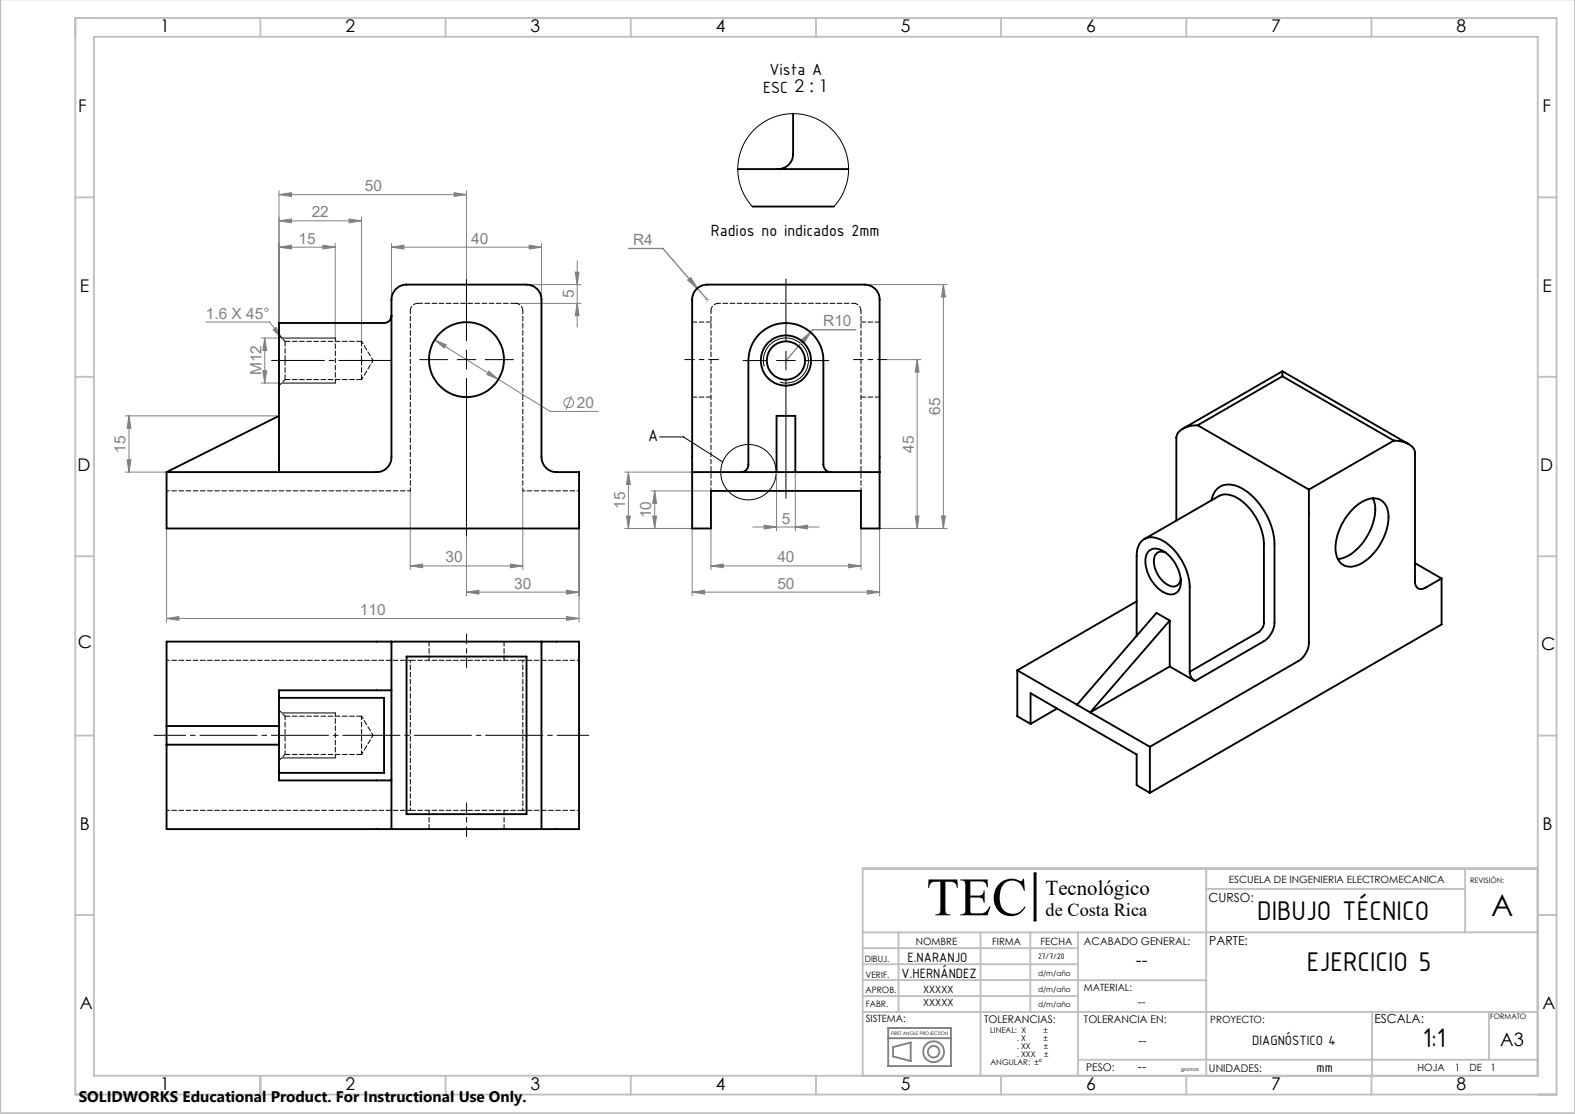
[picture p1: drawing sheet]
<svg xmlns="http://www.w3.org/2000/svg" width="420mm" height="297mm" viewBox="0 0 420 297" stroke-linecap="round" stroke-linejoin="round" font-family="sans-serif">
<g fill="none" stroke="#c0c0c0" stroke-width=".5">
<path d="M.1 -.1v296.9h419.9M20.1 4.8h395v287h-395zM25 9.8h385.1v277h-385.1zM69.4 4.8v5M118.8 4.8v5M168.2 4.8v5M217.6 4.8v5M266.9 4.8v5M316.3 4.8v5M365.7 4.8v5M20.1 52.6h4.9M410.1 52.6h5"/>
<path d="M20.1 100.5h4.9M74.4 110.9v15M410.1 100.5h5M20.1 148.3h4.9M410.1 148.3h5M20.1 196.1h4.9M410.1 196.1h5M321.6 237h69.1M321.7 231.6v55.2M390.7 231.6v17M410.1 231.6h-180.1v55.2M20.1 243.9h4.9"/>
<path d="M230 257.1h57.5M230 252.8h57.5M239.6 248.6v21.2M261.5 248.6v38.3M274.7 248.6v21.2M287.5 248.6v38.2M410.1 248.6h-180.1M410.1 243.9h5M230 261.3h57.5M230 265.6h57.5M230 269.8h180.1M287.5 261.3h34.2"/>
<path d="M365.9 269.8v17M397.1 269.8v12.7M69.4 286.8v5M118.8 286.8v5M168.2 286.8v5M217.6 286.8v5M266.9 286.8v5M287.5 282.5h122.6M316.3 286.8v5M365.7 286.8v5"/>
</g>
<path d="M275.8 232.8v12.6" fill="none" stroke="#00f" stroke-width=".27"/>
<path d="M275.8 232.8h.4v12.6h-.4z" fill="none" stroke="#00f" stroke-width=".5"/>
<path d="M276 232.8v12.6" fill="none" stroke="#000" stroke-width=".39"/>
<g fill="none" stroke="#808080" stroke-width=".27">
<path d="M74.4 58.9l3.3-.5v1zM74.4 58.9h22M74.4 51.9l3.3-.5v1zM74.4 50.9v35.2M74.4 51.9h50M93.1 58.4l3.3 .5-3.3 .5zM96.4 57.9v33.1M121.1 51.4l3.3 .5-3.3 .5zM124.4 50.9v23.6M74.4 65.9l3.3-.5v1zM74.4 65.9h15M86.1 65.4l3.3 .5-3.3 .5z"/>
<path d="M89.4 64.9v25.2M104.4 65.9l3.3-.5v1zM104.4 64.9v15M104.4 65.9h40M140.4 75.9h14.5M141.1 65.4l3.3 .5-3.3 .5zM144.4 64.9v15M153.4 72.6h1l-.5 3.3zM153.9 69.5v17.7M230.6 75.9h22M251.6 75.9l.5 3.3h-1zM251.6 75.9v65"/>
<path d="M54.9 85.9h17l3.3 4.3M69.6 90.1h4.8M70.1 98.8h1l-.5 3.3zM70.6 90.1v12M70.6 90.1l.5 3.3h-1zM72.8 87.9l.8-.6 1.6 2.9zM115.9 90.6l3.1 1.3-.6 .9zM115.9 90.6l17 10.5M130.4 99l2.5 2.1-3.1-1.3zM137.4 80.9h17.5M153.9 80.9l.5 3.3h-1zM236.6 95.9h9"/>
<path d="M244.6 95.9v45M244.6 95.9l.5 3.3h-1zM33.4 110.9h41M34.4 110.9v15M34.4 110.9l.5 3.3h-1zM69.6 102.1h4.8M132.9 101.1l13.8 8.6h12.8M152.4 105.5l-1.4 3.7M33.4 125.9h41M33.9 122.6h1l-.5 3.3zM109.4 130.9v21M139.4 130.9v21"/>
<path d="M166.6 125.9h18M167.1 137.6h1l-.5 3.3zM167.6 125.9l.5 3.3h-1zM167.6 125.9v15M173.6 130.9h16M174.1 137.6h1l-.5 3.3zM174.6 130.9l.5 3.3h-1zM174.6 130.9v10M207.1 125.9v15.6M212.1 125.9v15.6M244.1 137.6h1l-.5 3.3zM251.1 137.6h1l-.5 3.3z"/>
<path d="M44.4 140.9v25M109.4 150.9l3.3-.5v1zM109.4 150.9h30M124.4 157.9l3.3-.5v1zM124.4 142.9v16M124.4 157.9h30M136.1 150.4l3.3 .5-3.3 .5zM151.1 157.4l3.3 .5-3.3 .5zM154.4 140.9v25M166.6 140.9h18v18M184.6 157.9l3.3-.5v1zM184.6 157.9h50"/>
<path d="M189.6 150.9l3.3-.5v1zM189.6 140.9v11M189.6 150.9h40M200.7 140.5h17.7M203.8 140l3.3 .5-3.3 .5zM212.1 140.5l3.3-.5v1zM226.3 150.4l3.3 .5-3.3 .5zM229.6 140.9v11M231.3 157.4l3.3 .5-3.3 .5zM252.6 140.9h-18v18M44.4 164.9l3.3-.5v1zM44.4 164.9h110"/>
<path d="M151.1 164.4l3.3 .5-3.3 .5z"/>
<circle cx="151.7" cy="107.4" r="1.29"/>
</g>
<g fill="none" stroke="#000" stroke-width=".27">
<path d="M124.4 74.5v16.4M209.6 74.4v16.7M75.1 90.1h14.3M111.9 95.9h7.5M121.9 95.9h5M124.4 93.4v5M129.4 95.9h7.5M198.2 96.1h6.4M203.8 97.7a6 6 0 0 1 5.2-7.6 6 6 0 0 1 6.6 6.5 6 6 0 0 1-7.6 5.3M207.1 96.1h5M209.6 93.6v5M214.6 96.1h6.4"/>
<path d="M75.1 102.1h14.3M124.4 100.9v42M175.9 116.5h6.3l10.5 6.7M209.6 101.1v31.7M75.1 190.1h14.3M75.1 202.1h14.3"/>
<circle cx="199.6" cy="125.9" r="7.4"/>
</g>
<g fill="none" stroke="#808080" stroke-width=".5">
<path d="M236.9 276.8h16.7M236.9 274.1h16.7v10.1h-16.7zM238.2 279.1l4.7-1.1v4.9l-4.7-1.2z"/>
<circle cx="249" cy="280.4" r="1.53"/>
<circle cx="249" cy="280.4" r="2.78"/>
</g>
<path d="M167.6 66.2h9.2l9.1 10.7M183.4 74.7l.8-.7 1.7 2.9zM185.9 76.9l2.7 3M213.6 90.7l2.5-2.1-1.7 2.8zM216.1 88.6l-6.5 7.5M228.2 87.9h-11.4l-.7 .7" fill="none" stroke="#808080" stroke-width=".35"/>
<path d="M182.6 95.9h9M227.6 95.9h9M124.4 169v9M124.4 214v9" fill="none" stroke="#000" stroke-width=".27" stroke-dasharray="15.2 1.3 1.3 1.3" stroke-dashoffset="12.6"/>
<path d="M41.1 196h115.9" fill="none" stroke="#000" stroke-width=".27" stroke-dasharray="15.2 1.3 1.3 1.3" stroke-dashoffset="6.8"/>
<path d="M72.4 96.1h32" fill="none" stroke="#000" stroke-width=".27" stroke-dasharray="15.2 1.3 1.3 1.3" stroke-dashoffset="1.1"/>
<path d="M187.9 79.9h1.4M188.6 79.2v1.4" fill="none" stroke="#c0c0c0" stroke-width=".27"/>
<path d="M89.4 102.1v-12M89.4 202v-12" fill="none" stroke="#000" stroke-width=".27" stroke-dasharray="1.3 .6" stroke-dashoffset=".3"/>
<g fill="#808080">
<path d="M72.8 87.9l.8-.6 1.6 2.9z"/>
<path d="M33.9 122.6h1l-.5 3.3zM34.4 110.9l.5 3.3h-1z"/>
<path d="M141.1 65.4l3.3 .5-3.3 .5zM104.4 65.9l3.3-.5v1zM212.1 140.5l3.3-.5v1zM203.8 140l3.3 .5-3.3 .5z"/>
<path d="M115.9 90.6l2.5 2.2 .6-.9zM130.4 99l-.6 .8 3.1 1.3zM44.4 164.9l3.3-.5v1zM151.1 164.4l3.3 .5-3.3 .5zM124.4 157.9l3.3-.5v1zM151.1 157.4l3.3 .5-3.3 .5zM74.4 51.9l3.3-.5v1zM121.1 51.4l3.3 .5-3.3 .5zM189.6 150.9l3.3-.5v1zM226.3 150.4l3.3 .5-3.3 .5z"/>
<path d="M109.4 150.9l3.3-.5v1zM136.1 150.4l3.3 .5-3.3 .5z"/>
<path d="M184.6 157.9l3.3-.5v1zM231.3 157.4l3.3 .5-3.3 .5z"/>
<path d="M70.1 98.8h1l-.5 3.3zM70.6 90.1l.5 3.3h-1zM153.9 80.9l.5 3.3h-1zM153.4 72.6h1l-.5 3.3zM167.1 137.6h1l-.5 3.3zM167.6 125.9l.5 3.3h-1zM244.1 137.6h1l-.5 3.3zM244.6 95.9l.5 3.3h-1z"/>
<path d="M174.6 130.9l.5 3.3h-1zM174.1 137.6h1l-.5 3.3zM251.6 75.9l.5 3.3h-1zM251.1 137.6h1l-.5 3.3z"/>
<path d="M74.4 58.9l3.3-.5v1zM93.1 58.4l3.3 .5-3.3 .5zM74.4 65.9l3.3-.5v1zM86.1 65.4l3.3 .5-3.3 .5z"/>
<path d="M213.6 90.7l.8 .7 1.7-2.8zM183.4 74.7l2.5 2.2-1.7-2.9z"/>
</g>
<g fill="none" stroke="#000" stroke-width=".5">
<path d="M211.5 30.3v10.8a4 4 0 0 1-4 4M196.7 45.1h29.6M200.7 55.1h21.7M104.4 84.1a1.93 1.93 0 0 1-2 2h-28v39.8M342 99v1.3M342 99l33.7 19.4M342 99l-26.7 15.3M74.4 110.9l-30 15M319.4 113.4a5.9 5.9 0 0 0-5.5 2.4l-.2 .9v22.1M319.4 113.4l29.6 17.1M342 100.3l29.7 17.2M342 100.3l-22.6 13.1"/>
<path d="M371.7 117.5a5.9 5.9 0 0 1 5.5 2.4l.1 .9v34.2a1.72 1.72 0 0 0 .9 1.9 1.72 1.72 0 0 0 2-.2l4.2-2.5M371.7 117.5l-22.7 13M44.4 125.9h56a4 4 0 0 0 4-4v-42a4 4 0 0 1 4-4h32a4 4 0 0 1 4 4v42a4 4 0 0 0 4 4h6v15h-110zM184.6 125.9v-46a4 4 0 0 1 4-4h42a4 4 0 0 1 4 4v46M184.6 125.9h50M184.6 125.9v15h5v-10h40v10h5v-15M197.6 125.9a1.93 1.93 0 0 0 2-2v-27.8a10 10 0 0 1 10-10 10 10 0 0 1 10 10v27.8a1.99 1.99 0 0 0 2 2M207.1 125.9v-15h5v15M323.1 133.4a4.7 4.7 0 0 1 7.1-3.7 18.3 18.3 0 0 1 9.7 15.3v21a6.4 6.4 0 0 1-2.9 5l-18.3 10.6M349 130.5v40.9a6 6 0 0 1-2.8 4.8l-39.6 22.9M361.1 135.3a6.9 6.9 0 0 1 6.6-2.2 5.1 5.1 0 0 1 2.5 5.6 15.1 15.1 0 0 1-8.4 12.1 3.9 3.9 0 0 1-5.5-3.2 14.9 14.9 0 0 1 4.8-12.3zM366.1 132.9a10.6 10.6 0 0 1-1 9.1 11.8 11.8 0 0 1-8.3 7"/>
<path d="M305.2 143.7l19.8-11.4a5.7 5.7 0 0 1 6.3 1.4 15.9 15.9 0 0 1 5.7 11.3v21a3.2 3.2 0 0 1-1.4 2.5l-18.3 10.6M306.5 146.8a3.3 3.3 0 0 1 3.9 .3 9.5 9.5 0 0 1 4.2 9.8 2.82 2.82 0 0 1-4.4 .9 9.7 9.7 0 0 1-4.5-9.8zM310.8 147.3a2.12 2.12 0 0 0-2.3 .2 2.12 2.12 0 0 0-.8 2.1 7.4 7.4 0 0 0 4.8 6.7 2 2 0 0 0 2.4-1.9M377.3 150.1l7.1 4.1M384.4 154.2v12.3l-77.8 44.9M104.4 171.1h-60v49.9h60M104.4 171.1v49.9M104.4 171.1h40M108.4 175h32v42.1h-32zM144.4 171.1h10v49.9h-10M144.4 171.1v49.9M271.3 178.7l35.3 20.4"/>
<path d="M271.3 178.7v12.3l3.5 2M303.1 169.5v-21.2a4.3 4.3 0 0 1 3.7-5.1 10.3 10.3 0 0 1 7.8 5.5 14.9 14.9 0 0 1 2.7 7.8v22.6M303.1 160.3l-31.8 18.4M311.9 165.4l-21.2 24.5 21.2-12.2M311.9 177.7l6.8 3.9M311.9 165.4l-3.5-2-21.2 24.5M311.9 165.4v12.3M317.3 179.1a2.97 2.97 0 0 0 1.4 2.5M44.4 198.5h30M44.4 193.6h30M74.4 186.1h28v20h-28M74.4 186.1v20"/>
<path d="M104.4 184h-30v2.1M274.8 193v-8.2l28.3 16.4v8.1l3.5 2.1M281.9 188.9l-7.1 4.1M306.6 199.1v12.3M74.4 206.1v2h30M104.4 221h40"/>
<circle cx="124.4" cy="95.9" r="10"/>
<circle cx="209.6" cy="96.1" r="5.1"/>
<circle cx="209.6" cy="96.1" r="6.7"/>
</g>
<g fill="none" stroke="#000" stroke-width=".27" stroke-dasharray="1.3 .6">
<path d="M76 96.1v-5.1M96.4 96.1v-5.1M96.4 91h-20.4M111.4 80.9a2 2 0 0 0-2 2M137.4 80.9h-26M139.4 82.9a2 2 0 0 0-2-2M189.6 82.9a2 2 0 0 1 2-2M189.6 85.9h-5M227.6 80.9a2 2 0 0 1 2 2M234.6 85.9h-5M76 101.2v-5.1M76 101.2h20.4"/>
<path d="M96.4 101.2v-5.1M184.6 105.9h5M229.6 105.9h5M114.4 171v5M134.4 176v-5M96.4 190.9h-20.4M76 201.1h20.4M114.4 216v5M134.4 221v-5"/>
</g>
<path d="M109.4 82.9v48M189.6 82.9v48M229.6 82.9v48M139.4 130.9v-48" fill="none" stroke="#000" stroke-width=".27" stroke-dasharray="1.3 .6" stroke-dashoffset=".4"/>
<path d="M139.4 130.9h15M139.4 176h15M139.4 216h15" fill="none" stroke="#000" stroke-width=".27" stroke-dasharray="1.3 .6" stroke-dashoffset=".8"/>
<path d="M76 91l-1.6-1.6M99.5 96.1l-3.1-5.1M74.4 102.8l1.6-1.6M96.4 101.2l3.1-5.1M44.4 130.9h65M44.4 176h65M76 190.9l-1.6-1.6M99.5 196l-3.1-5.1M44.4 216h65M74.4 202.7l1.6-1.6M96.4 201.1l3.1-5.1" fill="none" stroke="#000" stroke-width=".27" stroke-dasharray="1.3 .6" stroke-dashoffset=".5"/>
<path d="M191.6 80.9h36" fill="none" stroke="#000" stroke-width=".27" stroke-dasharray="1.3 .6" stroke-dashoffset=".7"/>
<path d="M200.7 55.1l-2.2-2.9-.7-1.5-.8-2.7-.3-2.3 .1-1.8 .3-2.2 .8-2.3 1-2 1.1-1.6 1.5-1.6 1.8-1.4 2.1-1.2 1.7-.6 3.9-.7 2.1 .1 2.2 .4 2.1 .7 1.8 1 1.5 1 1.7 1.6 1.4 1.8 1.2 2 .8 2.3 .4 1.9 .1 2.9-.2 1.7-1.3 3.8-1.2 2.2-1.2 1.4" fill="none" stroke="#000" stroke-width=".27"/>
<path d="M139.4 176h-30M109.4 216h30" fill="none" stroke="#000" stroke-width=".27" stroke-dasharray="1.3 .6" stroke-dashoffset="-.1"/>
<path d="M109.4 176v40M139.4 176v40" fill="none" stroke="#000" stroke-width=".27" stroke-dasharray="1.3 .6" stroke-dashoffset=".6"/>
<path d="M76 201.1v-10.2M96.4 201.1v-10.2" fill="none" stroke="#000" stroke-width=".27" stroke-dasharray="1.3 .6" stroke-dashoffset=".3"/>
<text font-size="14.4" x="247.1" y="244">TEC</text>
<text font-size="8" x="397.7" y="244.1">A</text>
<g font-size="7.8">
<text x="335.2" y="245.3">DIBUJO TÉCNICO</text>
<text x="348.5" y="258.9">EJERCICIO 5</text>
<text x="379.4" y="279.3">1:1</text>
</g>
<text font-size="5.6" x="278.8" y="238.7">Tecnológico</text>
<g font-size="4.9">
<text x="278.8" y="244.2">de Costa Rica</text>
<text x="400" y="279">A3</text>
</g>
<g font-size="4.7">
<text x="42.7" y="8.6">1</text>
<text x="92.1" y="8.6">2</text>
<text x="141.5" y="8.6">3</text>
<text x="190.9" y="8.6">4</text>
<text x="240.2" y="8.6">5</text>
<text x="289.6" y="8.6">6</text>
<text x="339" y="8.6">7</text>
<text x="388.4" y="8.6">8</text>
<text x="205.2" y="20">Vista A</text>
<text x="20.8" y="29.9">F</text>
<text x="203.5" y="24.7">ESC 2 : 1</text>
<text x="411.3" y="29.9">F</text>
<text x="189.6" y="62.8">Radios no indicados 2mm</text>
<text x="21.3" y="77.8">E</text>
<text x="411.3" y="77.8">E</text>
<text x="172.8" y="117.6">A</text>
<text x="20.7" y="125.5">D</text>
<text x="410.7" y="125.6">D</text>
<text x="20.8" y="172.9">C</text>
<text x="410.9" y="173.4">C</text>
<text x="21.3" y="221.2">B</text>
<text x="411.3" y="221.2">B</text>
<text x="302.9" y="257.7">--</text>
<text x="21.3" y="269.1">A</text>
<text x="411.3" y="269.1">A</text>
<text x="42.7" y="290.6">1</text>
<text x="92.1" y="290.6">2</text>
<text x="141.5" y="290.6">3</text>
<text x="190.9" y="290.6">4</text>
<text x="240.2" y="290.6">5</text>
<text x="289.6" y="290.6">6</text>
<text x="339" y="290.6">7</text>
<text x="388.4" y="290.6">8</text>
</g>
<g font-size="4.1" fill="#808080">
<text x="97.3" y="50.9">50</text>
<text x="83.1" y="57.9">22</text>
<text x="79.6" y="64.9">15</text>
<text x="125.7" y="64.9">40</text>
<text x="168.8" y="65.3">R4</text>
<text x="153" y="79.5" transform="rotate(-90 153 79.5)">5</text>
<text x="54.9" y="84.9">1.6 X 45°</text>
<text x="219.5" y="87">R10</text>
<text x="69.7" y="100" transform="rotate(-90 69.7 100)">M12</text>
<text x="153.8" y="108.7">20</text>
<text x="250.7" y="110.7" transform="rotate(-90 250.7 110.7)">65</text>
<text x="33.5" y="120.7" transform="rotate(-90 33.5 120.7)">15</text>
<text x="243.7" y="120.7" transform="rotate(-90 243.7 120.7)">45</text>
<text x="166.7" y="135.7" transform="rotate(-90 166.7 135.7)">15</text>
<text x="173.7" y="138.2" transform="rotate(-90 173.7 138.2)">10</text>
<text x="208.4" y="139.6">5</text>
<text x="118.8" y="149.9">30</text>
<text x="207.3" y="149.9">40</text>
<text x="137.1" y="156.9">30</text>
<text x="207.3" y="156.9">50</text>
<text x="96" y="163.9">110</text>
</g>
<text font-size="4.1" x="21" y="293.7">SOLIDWORKS Educational Product. For Instructional Use Only.</text>
<g font-size="3.9">
<text x="242" y="256.4">E.NARANJO</text>
<text x="240.4" y="260.6">V.HERNÁNDEZ</text>
<text x="334" y="278.5">DIAGNÓSTICO 4</text>
<text x="351.1" y="285.7">mm</text>
</g>
<g font-size="3.3">
<text x="322.3" y="240.4">CURSO:</text>
<text x="322.5" y="252">PARTE:</text>
<text x="366.5" y="272.7">ESCALA:</text>
<text x="303.6" y="278.7">--</text>
<text x="303.5" y="285.6">--</text>
</g>
<text font-size="3.2" x="303.4" y="268.3">--</text>
<g font-size="2.8">
<text x="289.1" y="252">ACABADO GENERAL:</text>
<text x="262.4" y="272.6">TOLERANCIAS:</text>
<text x="289.1" y="272.8">TOLERANCIA EN:</text>
<text x="289.6" y="285.6">PESO:</text>
<text x="322.4" y="285.9">UNIDADES:</text>
</g>
<g font-size="2.7">
<text x="327.7" y="235.5">ESCUELA DE INGENIERIA ELECTROMECANICA</text>
<text x="244.2" y="252">NOMBRE</text>
<text x="264.6" y="252">FIRMA</text>
<text x="277.5" y="252">FECHA</text>
<text x="246.2" y="268.3">XXXXX</text>
<text x="246.2" y="264.9">XXXXX</text>
<text x="289.1" y="264.1">MATERIAL:</text>
<text x="230.8" y="272.6">SISTEMA:</text>
<text x="322.7" y="272.7">PROYECTO:</text>
<text x="378" y="285.6">HOJA</text>
<text x="387.9" y="285.6">1</text>
<text x="391.8" y="285.6">DE</text>
<text x="397.4" y="285.6">1</text>
</g>
<g font-size="2.3">
<text x="230.6" y="256.5">DIBUJ.</text>
<text x="276.8" y="255.7">27/7/20</text>
<text x="230.8" y="260.7">VERIF.</text>
<text x="230.8" y="264.8">APROB.</text>
<text x="230.8" y="268.6">FABR.</text>
</g>
<g font-size="2.1">
<text x="264.1" y="275.3">LINEAL: X</text>
<text x="278.3" y="275.3">±</text>
<text x="271.1" y="281.7">. XXX</text>
<text x="271.2" y="279.6">. XX</text>
<text x="271.2" y="277.5">. X</text>
<text x="278.3" y="277.5">±</text>
<text x="278.4" y="279.6">±</text>
<text x="278.5" y="281.7">±</text>
<text x="264.1" y="283.8">ANGULAR: ±°</text>
</g>
<g font-size="2">
<text x="392.1" y="235.4">REVISIÓN:</text>
<text x="276.8" y="260.2">d/m/año</text>
<text x="276.8" y="264.5">d/m/año</text>
<text x="276.8" y="268.6">d/m/año</text>
<text x="397.4" y="271.8">FORMATO</text>
</g>
<g font-size="1.3">
<text x="237.6" y="276">FIRST ANGLE PROJECTION</text>
<text x="314.9" y="285.6">gramos</text>
</g>
</svg>
